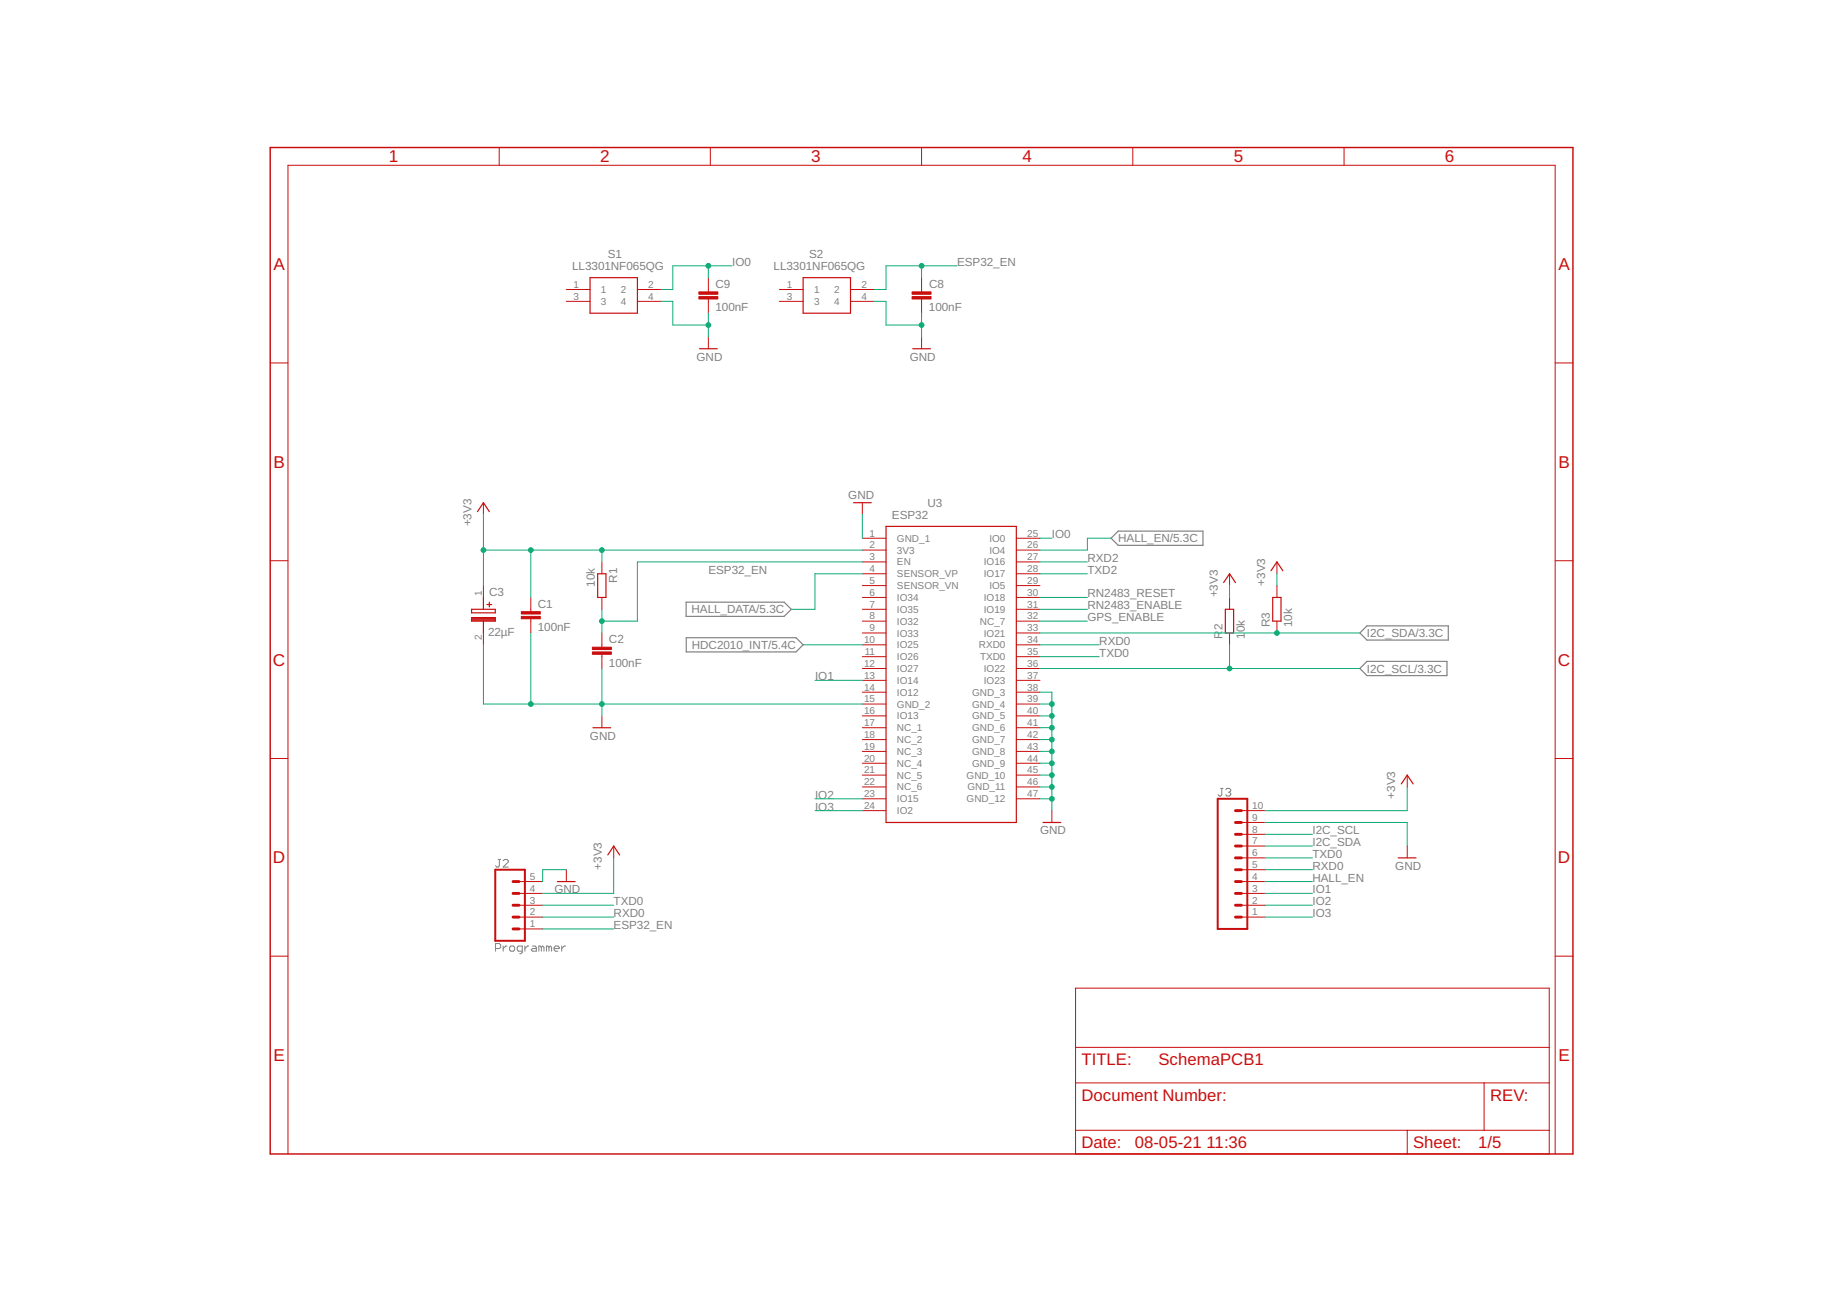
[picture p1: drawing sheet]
<svg xmlns="http://www.w3.org/2000/svg" width="297mm" height="210mm" viewBox="0 0 297 210" stroke-linecap="round" stroke-linejoin="round" font-family="sans-serif">
<g fill="none" stroke="#808080" stroke-width=".16">
<path d="M80.1 138.2h.4M80.3 138.2v1.1l-.2 .2h-.2l-.2-.2M80.9 138.5l.2-.3h.4l.2 .3v.1l-.8 .9h.8M196.3 126.8h.4M196.5 126.8v1l-.2 .2h-.2l-.2-.2M197.1 127l.2-.2h.4l.2 .2v.2l-.2 .2M197.5 127.4h.2M197.7 127.4l.2 .2v.2l-.2 .2h-.4l-.2-.2M79.7 152.6h.6l.2-.2v-.4l-.2-.2h-.6v1.2M80.9 152.2v.8M81.5 152.2h-.2l-.4 .4M82.1 152.2h.5l.2 .2v.4l-.2 .2h-.5l-.1-.2v-.4z"/>
<path d="M84 153h-.6l-.2-.2v-.4l.2-.2h.6v1l-.2 .2h-.2M84.4 152.2v.8M85 152.2h-.2l-.4 .4M85.6 152.2h.4l.3 .2v.6h-.7l-.2-.2 .2-.2h.7M87.1 152.4l-.2-.2h-.2v.8M87.1 152.4v.6M87.1 152.4l.2-.2 .2 .2v.6M88.3 152.4l-.2-.2h-.2v.8M88.3 152.4v.6M88.3 152.4l.2-.2 .2 .2v.6M89.1 152.6h.8v-.2l-.2-.2h-.4l-.2 .2v.4l.2 .2h.4M90.3 152.2v.8"/>
<path d="M91 152.2h-.3l-.4 .4"/>
</g>
<path d="M110.3 96.9h15.8l1.2 1.1-1.2 1.1h-15.8zM178.7 86.6l1.1-1.2h13.7v2.3h-13.7zM110.4 102.6h17.6l1.2 1.1-1.2 1.2h-17.6zM218.7 107.5l1.1-1.1h12.9v2.3h-12.9zM218.7 101.8l1.1-1.1h13.1v2.3h-13.1z" fill="none" stroke="#808080" stroke-width=".19"/>
<g fill="none" stroke="#c90d0c" stroke-width=".19">
<path d="M94.9 44.7h7.6v5.7h-7.6zM112.5 56.1h2.9M129.2 44.7h7.6v5.7h-7.6zM146.8 56.1h2.8M75.8 98h3.9v.6h-3.9zM75.8 99.3h3.9v.6h-3.9zM75.8 99.8h3.9M75.8 99.6h3.9M75.8 99.4h3.9M76.8 82.3l.9-1.4 1 1.4M77.7 96.1v1.9M77.7 99.9v1.9"/>
<path d="M78.3 97.2h.8M78.7 96.9v.7M96.1 92.3h1.4v3.8h-1.4zM137.3 80.9h2.8M142.5 84.7h20.9v47.6h-20.9zM196.8 93.7l.9-1.4 1 1.4M197.1 98h1.3v3.8h-1.3zM204.4 91.8l1-1.4 .9 1.4M204.7 96.1h1.3v3.8h-1.3zM95.4 117.1h2.8M97.7 137.5l1-1.4 1 1.4M167.7 132.3h2.9"/>
<path d="M224.9 138h2.8M225.4 126.1l.9-1.4 1 1.4M89.6 141.8h2.9"/>
</g>
<g fill="none" stroke="#c90d0c" stroke-width=".16">
<path d="M80.3 23.7v2.9M114.2 23.7v2.9M148.2 23.7v2.9M182.2 23.7v2.9M216.2 23.7v2.9M43.5 58.4h2.8M91.1 46.6h3.8M91.1 48.5h3.8M102.5 46.6h3.8M102.5 48.5h3.8M113.9 44.7v2.2M113.9 48.1v2.3"/>
<path d="M113.9 54.2v1.9M125.3 46.6h3.9M125.3 48.5h3.9M136.8 46.6h3.8M136.8 48.5h3.8M148.2 44.7v2.2M148.2 48.1v2.3M148.2 54.2v1.9M250.1 58.4h2.9M43.5 90.2h2.8M77.7 80.9v1.9M77.7 94.2v1.9"/>
<path d="M85.4 96.1v2.3M85.4 99.5v2.3M96.8 90.4v1.9M96.8 96.1v1.9M138.7 86.6h3.8M138.7 88.5h3.8M138.7 90.4h3.8M138.7 92.3h3.8M138.7 94.2h3.8M138.7 96.1h3.8M138.7 98h3.8M138.7 99.9h3.8"/>
<path d="M138.7 80.9v1.9M163.4 86.6h3.9M163.4 88.5h3.9M163.4 90.4h3.9M163.4 92.3h3.9M163.4 94.2h3.9M163.4 96.1h3.9M163.4 98h3.9M163.4 99.9h3.9M197.7 92.3v1.9M197.7 96.1v1.9M205.4 90.4v1.9"/>
<path d="M205.4 94.2v1.9M205.4 99.9v1.9M250.1 90.2h2.9M77.7 101.8v1.9M96.8 101.8v2.3M96.8 105.2v2.3M96.8 115.1v2M138.7 101.8h3.8M138.7 103.7h3.8M138.7 105.6h3.8M138.7 107.5h3.8M138.7 109.4h3.8"/>
<path d="M138.7 111.3h3.8M138.7 113.2h3.8M138.7 115.1h3.8M138.7 117.1h3.8M138.7 119h3.8M163.4 101.8h3.9M163.4 103.7h3.9M163.4 105.6h3.9M163.4 107.5h3.9M163.4 109.4h3.9M163.4 111.3h3.9M163.4 113.2h3.9"/>
<path d="M163.4 115.1h3.9M163.4 117.1h3.9M163.4 119h3.9M197.7 101.8v1.9M43.5 122h2.8M91.1 139.9v1.9M98.7 136.1v1.9M138.7 120.9h3.8M138.7 122.8h3.8M138.7 124.7h3.8M138.7 126.6h3.8M138.7 128.5h3.8"/>
<path d="M138.7 130.4h3.8M163.4 120.9h3.9M163.4 122.8h3.9M163.4 124.7h3.9M163.4 126.6h3.9M163.4 128.5h3.9M169.2 130.4v1.9M199.6 130.4h3.9M199.6 139.9h3.9M199.6 138h3.9M199.6 136.1h3.9M199.6 134.2h3.9"/>
<path d="M199.6 132.3h3.9M226.3 124.7v1.9M226.3 136.1v1.9M250.1 122h2.9M43.5 153.8h2.8M83.5 149.4h3.8M83.5 147.5h3.8M83.5 145.6h3.8M83.5 143.7h3.8M83.5 141.8h3.8M173 158.9h76.2v26.7h-76.2zM199.6 147.5h3.9"/>
<path d="M199.6 145.6h3.9M199.6 143.7h3.9M199.6 141.8h3.9M250.1 153.8h2.9M173 174.2h76.2M173 168.5h76.2M238.7 174.2v7.6M46.3 185.6v-159h203.8v159M173 181.8h76.2M226.3 181.8v3.8"/>
</g>
<g fill="#c90d0c" stroke="#c90d0c" stroke-width=".16">
<path d="M83.8 99.1h3.1v.4h-3.1z"/>
<path d="M83.8 98.4h3.1v.4h-3.1z"/>
<path d="M95.3 104.9h3v.3h-3z"/>
<path d="M95.3 104.1h3v.4h-3z"/>
<path d="M146.7 46.9h3v.4h-3z"/>
<path d="M146.7 47.7h3v.4h-3z"/>
<path d="M112.4 47.7h3v.4h-3z"/>
<path d="M112.4 46.9h3v.4h-3z"/>
</g>
<path d="M43.5 23.7h209.5v161.9h-209.5z" fill="none" stroke="#c90d0c" stroke-width=".23"/>
<path d="M79.7 139.9h4.7v11.4h-4.7zM195.8 128.5h4.8v20.9h-4.8z" fill="none" stroke="#c90d0c" stroke-width=".32"/>
<g fill="none" stroke="#c90d0c" stroke-width=".47">
<path d="M198.7 139.9h.9M198.7 138h.9M198.7 136.1h.9M198.7 134.2h.9M198.7 132.3h.9M198.7 130.4h.9M82.5 145.6h1M82.5 147.5h1M82.5 149.4h1M82.5 141.8h1M82.5 143.7h1M198.7 145.6h.9"/>
<path d="M198.7 147.5h.9M198.7 141.8h.9M198.7 143.7h.9"/>
</g>
<g fill="none" stroke="#0dab76" stroke-width=".16">
<path d="M106.3 48.5h1.9v3.8h5.7M113.9 42.8v1.9M113.9 50.4v3.8M117.7 42.8h-9.5v3.8h-1.9M140.6 48.5h1.9v3.8h5.7M148.2 42.8v1.9M148.2 50.4v3.8M153.9 42.8h-11.4v3.8h-1.9M77.7 82.8v11.4M77.7 88.5h61M85.4 88.5v7.6M96.8 88.5v1.9"/>
<path d="M96.8 98v3.8M138.7 82.8v3.8M138.7 90.4h-36.2v9.5h-5.7M138.7 92.3h-7.6v5.7h-3.8M167.3 90.4h7.6M167.3 99.9h7.6M167.3 86.6h1.9M167.3 92.3h7.6M167.3 98h7.6M167.3 96.1h7.6M178.7 86.6h-3.8v1.9h-7.6M197.7 94.2v1.9"/>
<path d="M205.4 92.3v1.9M77.7 103.7v9.5h61M85.4 101.8v11.4M96.8 107.5v7.6M129.2 103.7h9.5M131.1 109.4h7.6M167.3 113.2h1.9M167.3 111.3h1.9v19.1M167.3 119h1.9M167.3 117.1h1.9M167.3 115.1h1.9M167.3 107.5h51.4"/>
<path d="M167.3 101.8h51.4M167.3 103.7h9.5M167.3 105.6h9.5M197.7 103.7v3.8M91.1 139.9h-3.8v1.9M98.7 138v5.7h-11.4M131.1 128.5h7.6M131.1 130.4h7.6M167.3 128.5h1.9M167.3 126.6h1.9M167.3 124.7h1.9M167.3 122.8h1.9"/>
<path d="M167.3 120.9h1.9M203.5 132.3h22.8v3.8M203.5 139.9h7.6M203.5 134.2h7.6M203.5 136.1h7.6M203.5 138h7.6M226.3 126.6v3.8h-22.8M87.3 149.4h11.4M87.3 147.5h11.4M87.3 145.6h11.4M203.5 143.7h7.6M203.5 141.8h7.6"/>
<path d="M203.5 147.5h7.6M203.5 145.6h7.6"/>
</g>
<g fill="#0dab76" stroke="#0dab76" stroke-width=".16">
<circle cx="96.8" cy="113.2" r=".38"/>
<circle cx="85.4" cy="113.2" r=".38"/>
<circle cx="113.9" cy="52.3" r=".38"/>
<circle cx="148.2" cy="52.3" r=".38"/>
<circle cx="169.2" cy="126.6" r=".38"/>
<circle cx="169.2" cy="124.7" r=".38"/>
<circle cx="169.2" cy="122.8" r=".38"/>
<circle cx="169.2" cy="120.9" r=".38"/>
<circle cx="169.2" cy="119" r=".38"/>
<circle cx="169.2" cy="117.1" r=".38"/>
<circle cx="169.2" cy="115.1" r=".38"/>
<circle cx="169.2" cy="113.2" r=".38"/>
<circle cx="169.2" cy="128.5" r=".38"/>
<circle cx="96.8" cy="88.5" r=".38"/>
<circle cx="85.4" cy="88.5" r=".38"/>
<circle cx="77.7" cy="88.5" r=".38"/>
<circle cx="96.8" cy="99.9" r=".38"/>
<circle cx="148.2" cy="42.8" r=".38"/>
<circle cx="197.7" cy="107.5" r=".38"/>
<circle cx="205.4" cy="101.8" r=".38"/>
<circle cx="113.9" cy="42.8" r=".38"/>
</g>
<g font-size="2.8" fill="#c90d0c">
<text x="62.5" y="26.1">1</text>
<text x="96.5" y="26.1">2</text>
<text x="130.5" y="26.1">3</text>
<text x="164.4" y="26.1">4</text>
<text x="198.4" y="26.1">5</text>
<text x="232.4" y="26.1">6</text>
<text x="44" y="43.5">A</text>
<text x="250.6" y="43.5">A</text>
<text x="44" y="75.3">B</text>
<text x="250.6" y="75.3">B</text>
<text x="43.9" y="107.1">C</text>
<text x="250.5" y="107.1">C</text>
<text x="43.9" y="138.9">D</text>
<text x="250.5" y="138.9">D</text>
<text x="44" y="170.7">E</text>
<text x="250.6" y="170.7">E</text>
</g>
<g font-size="2.7" fill="#c90d0c">
<text x="173.9" y="171.3">TITLE:</text>
<text x="186.3" y="171.3">SchemaPCB1</text>
<text x="173.9" y="177">Document Number:</text>
<text x="239.6" y="177">REV:</text>
<text x="173.9" y="184.7">Date:</text>
<text x="182.5" y="184.7">08-05-21</text>
<text x="194" y="184.7">11:36</text>
<text x="227.3" y="184.7">Sheet:</text>
<text x="237.7" y="184.7">1/5</text>
</g>
<g font-size="1.9" fill="#808080">
<text x="97.7" y="41.5">S1</text>
<text x="130.1" y="41.5">S2</text>
<text x="92" y="43.4">LL3301NF065QG</text>
<text x="115.1" y="46.3">C9</text>
<text x="117.7" y="42.8">IO0</text>
<text x="124.4" y="43.4">LL3301NF065QG</text>
<text x="149.4" y="46.3">C8</text>
<text x="153.9" y="42.8">ESP32_EN</text>
<text x="115.1" y="50.1">100nF</text>
<text x="149.4" y="50.1">100nF</text>
<text x="112" y="58">GND</text>
<text x="146.3" y="58">GND</text>
<text x="136.4" y="80.3">GND</text>
<text x="143.5" y="83.4">ESP32</text>
<text x="149.2" y="81.5">U3</text>
<text x="75.8" y="84.7" transform="rotate(-90 75.8 84.7)">+3V3</text>
<text x="169.2" y="86.6">IO0</text>
<text x="179.8" y="87.2">HALL_EN/5.3C</text>
<text x="78.7" y="95.8">C3</text>
<text x="95.6" y="94.4" transform="rotate(-90 95.6 94.4)">10k</text>
<text x="99.2" y="93.7" transform="rotate(-90 99.2 93.7)">R1</text>
<text x="113.9" y="92.3">ESP32_EN</text>
<text x="174.9" y="90.4">RXD2</text>
<text x="174.9" y="92.3">TXD2</text>
<text x="203.4" y="94.2" transform="rotate(-90 203.4 94.2)">+3V3</text>
<text x="86.5" y="101.5">100nF</text>
<text x="86.5" y="97.7">C1</text>
<text x="111.2" y="98.7">HALL_DATA/5.3C</text>
<text x="174.9" y="96.1">RN2483_RESET</text>
<text x="174.9" y="98">RN2483_ENABLE</text>
<text x="174.9" y="99.9">GPS_ENABLE</text>
<text x="195.8" y="96.1" transform="rotate(-90 195.8 96.1)">+3V3</text>
<text x="196.6" y="101.4" transform="rotate(-90 196.6 101.4)">2</text>
<text x="200.2" y="101.7" transform="rotate(-90 200.2 101.7)">0k</text>
<text x="204.2" y="100.9" transform="rotate(-90 204.2 100.9)">R3</text>
<text x="207.8" y="100.9" transform="rotate(-90 207.8 100.9)">10k</text>
<text x="78.5" y="102.3">22µF</text>
<text x="97.9" y="107.2">100nF</text>
<text x="97.9" y="103.4">C2</text>
<text x="111.3" y="104.4">HDC2010_INT/5.4C</text>
<text x="176.8" y="103.7">RXD0</text>
<text x="176.8" y="105.6">TXD0</text>
<text x="196.6" y="102.8" transform="rotate(-90 196.6 102.8)">R</text>
<text x="200.2" y="102.8" transform="rotate(-90 200.2 102.8)">1</text>
<text x="219.8" y="102.5">I2C_SDA/3.3C</text>
<text x="131.1" y="109.4">IO1</text>
<text x="219.8" y="108.2">I2C_SCL/3.3C</text>
<text x="94.9" y="118.9">GND</text>
<text x="131.1" y="128.5">IO2</text>
<text x="131.1" y="130.4">IO3</text>
<text x="224.4" y="128.5" transform="rotate(-90 224.4 128.5)">+3V3</text>
<text x="167.3" y="134.2">GND</text>
<text x="211.1" y="134.2">I2C_SCL</text>
<text x="211.1" y="136.1">I2C_SDA</text>
<text x="211.1" y="138">TXD0</text>
<text x="89.2" y="143.7">GND</text>
<text x="96.8" y="139.9" transform="rotate(-90 96.8 139.9)">+3V3</text>
<text x="211.1" y="141.8">HALL_EN</text>
<text x="211.1" y="139.9">RXD0</text>
<text x="211.1" y="143.7">IO1</text>
<text x="224.4" y="139.9">GND</text>
<text x="98.7" y="149.4">ESP32_EN</text>
<text x="98.7" y="147.5">RXD0</text>
<text x="98.7" y="145.6">TXD0</text>
<text x="211.1" y="145.6">IO2</text>
<text x="211.1" y="147.5">IO3</text>
</g>
<g font-size="1.6" fill="#808080">
<text x="92.2" y="46.3">1</text>
<text x="96.6" y="47.1">1</text>
<text x="99.9" y="47.1">2</text>
<text x="104.3" y="46.3">2</text>
<text x="126.5" y="46.3">1</text>
<text x="130.9" y="47.1">1</text>
<text x="134.1" y="47.1">2</text>
<text x="138.5" y="46.3">2</text>
<text x="92.2" y="48.2">3</text>
<text x="96.6" y="49.1">3</text>
<text x="99.9" y="49.1">4</text>
<text x="104.3" y="48.2">4</text>
<text x="126.5" y="48.2">3</text>
<text x="130.9" y="49.1">3</text>
<text x="134.1" y="49.1">4</text>
<text x="138.5" y="48.2">4</text>
<text x="139.9" y="86.3">1</text>
<text x="139.9" y="88.2">2</text>
<text x="144.3" y="87.1">GND_1</text>
<text x="144.3" y="89">3V3</text>
<text x="159.1" y="87.1">IO0</text>
<text x="159.1" y="89">IO4</text>
<text x="165.2" y="86.3">25</text>
<text x="165.2" y="88.2">26</text>
<text x="77.5" y="95.8" transform="rotate(-90 77.5 95.8)">1</text>
<text x="139.9" y="90.1">3</text>
<text x="139.9" y="92">4</text>
<text x="139.9" y="93.9">5</text>
<text x="139.9" y="95.8">6</text>
<text x="144.3" y="91">EN</text>
<text x="144.3" y="92.9">SENSOR_VP</text>
<text x="144.3" y="94.8">SENSOR_VN</text>
<text x="158.2" y="91">IO16</text>
<text x="158.2" y="92.9">IO17</text>
<text x="159.1" y="94.8">IO5</text>
<text x="165.2" y="90.1">27</text>
<text x="165.2" y="92">28</text>
<text x="165.2" y="93.9">29</text>
<text x="165.2" y="95.8">30</text>
<text x="139.9" y="97.7">7</text>
<text x="139.9" y="99.6">8</text>
<text x="139.9" y="101.5">9</text>
<text x="144.3" y="96.7">IO34</text>
<text x="144.3" y="98.6">IO35</text>
<text x="144.3" y="100.5">IO32</text>
<text x="157.6" y="100.5">NC_7</text>
<text x="158.2" y="96.7">IO18</text>
<text x="158.2" y="98.6">IO19</text>
<text x="165.2" y="97.7">31</text>
<text x="165.2" y="99.6">32</text>
<text x="165.2" y="101.5">33</text>
<text x="77.5" y="103" transform="rotate(-90 77.5 103)">2</text>
<text x="139" y="103.4">10</text>
<text x="139" y="107.3">12</text>
<text x="139.1" y="105.4">11</text>
<text x="144.3" y="102.4">IO33</text>
<text x="144.3" y="104.3">IO25</text>
<text x="144.3" y="106.2">IO26</text>
<text x="157.4" y="104.3">RXD0</text>
<text x="157.6" y="106.2">TXD0</text>
<text x="158.2" y="102.4">IO21</text>
<text x="165.2" y="103.4">34</text>
<text x="165.2" y="105.4">35</text>
<text x="165.2" y="107.3">36</text>
<text x="139" y="109.2">13</text>
<text x="139" y="111.1">14</text>
<text x="139" y="113">15</text>
<text x="144.3" y="108.1">IO27</text>
<text x="144.3" y="110">IO14</text>
<text x="144.3" y="111.9">IO12</text>
<text x="144.3" y="113.8">GND_2</text>
<text x="156.3" y="111.9">GND_3</text>
<text x="156.3" y="113.8">GND_4</text>
<text x="158.2" y="108.1">IO22</text>
<text x="158.2" y="110">IO23</text>
<text x="165.2" y="109.2">37</text>
<text x="165.2" y="111.1">38</text>
<text x="165.2" y="113">39</text>
<text x="139" y="114.9">16</text>
<text x="139" y="116.8">17</text>
<text x="139" y="118.7">18</text>
<text x="144.3" y="115.7">IO13</text>
<text x="144.3" y="117.6">NC_1</text>
<text x="144.3" y="119.5">NC_2</text>
<text x="156.3" y="115.7">GND_5</text>
<text x="156.3" y="117.6">GND_6</text>
<text x="156.3" y="119.5">GND_7</text>
<text x="165.2" y="114.9">40</text>
<text x="165.2" y="116.8">41</text>
<text x="165.2" y="118.7">42</text>
<text x="139" y="120.6">19</text>
<text x="139" y="122.5">20</text>
<text x="139" y="124.4">21</text>
<text x="144.3" y="121.4">NC_3</text>
<text x="144.3" y="123.3">NC_4</text>
<text x="144.3" y="125.2">NC_5</text>
<text x="155.5" y="125.2">GND_10</text>
<text x="156.3" y="121.4">GND_8</text>
<text x="156.3" y="123.3">GND_9</text>
<text x="165.2" y="120.6">43</text>
<text x="165.2" y="122.5">44</text>
<text x="165.2" y="124.4">45</text>
<text x="139" y="126.3">22</text>
<text x="139" y="128.2">23</text>
<text x="139" y="130.1">24</text>
<text x="144.3" y="127.1">NC_6</text>
<text x="144.3" y="129">IO15</text>
<text x="144.3" y="130.9">IO2</text>
<text x="155.5" y="129">GND_12</text>
<text x="155.6" y="127.1">GND_11</text>
<text x="165.2" y="126.3">46</text>
<text x="165.2" y="128.2">47</text>
<text x="201.4" y="130.1">10</text>
<text x="201.4" y="137.7">6</text>
<text x="201.4" y="135.8">7</text>
<text x="201.4" y="133.9">8</text>
<text x="201.4" y="132">9</text>
<text x="85.2" y="143.4">4</text>
<text x="85.2" y="141.5">5</text>
<text x="201.4" y="143.4">3</text>
<text x="201.4" y="141.5">4</text>
<text x="201.4" y="139.6">5</text>
<text x="85.2" y="149.2">1</text>
<text x="85.2" y="147.3">2</text>
<text x="85.2" y="145.3">3</text>
<text x="201.4" y="147.3">1</text>
<text x="201.4" y="145.3">2</text>
</g>
</svg>
